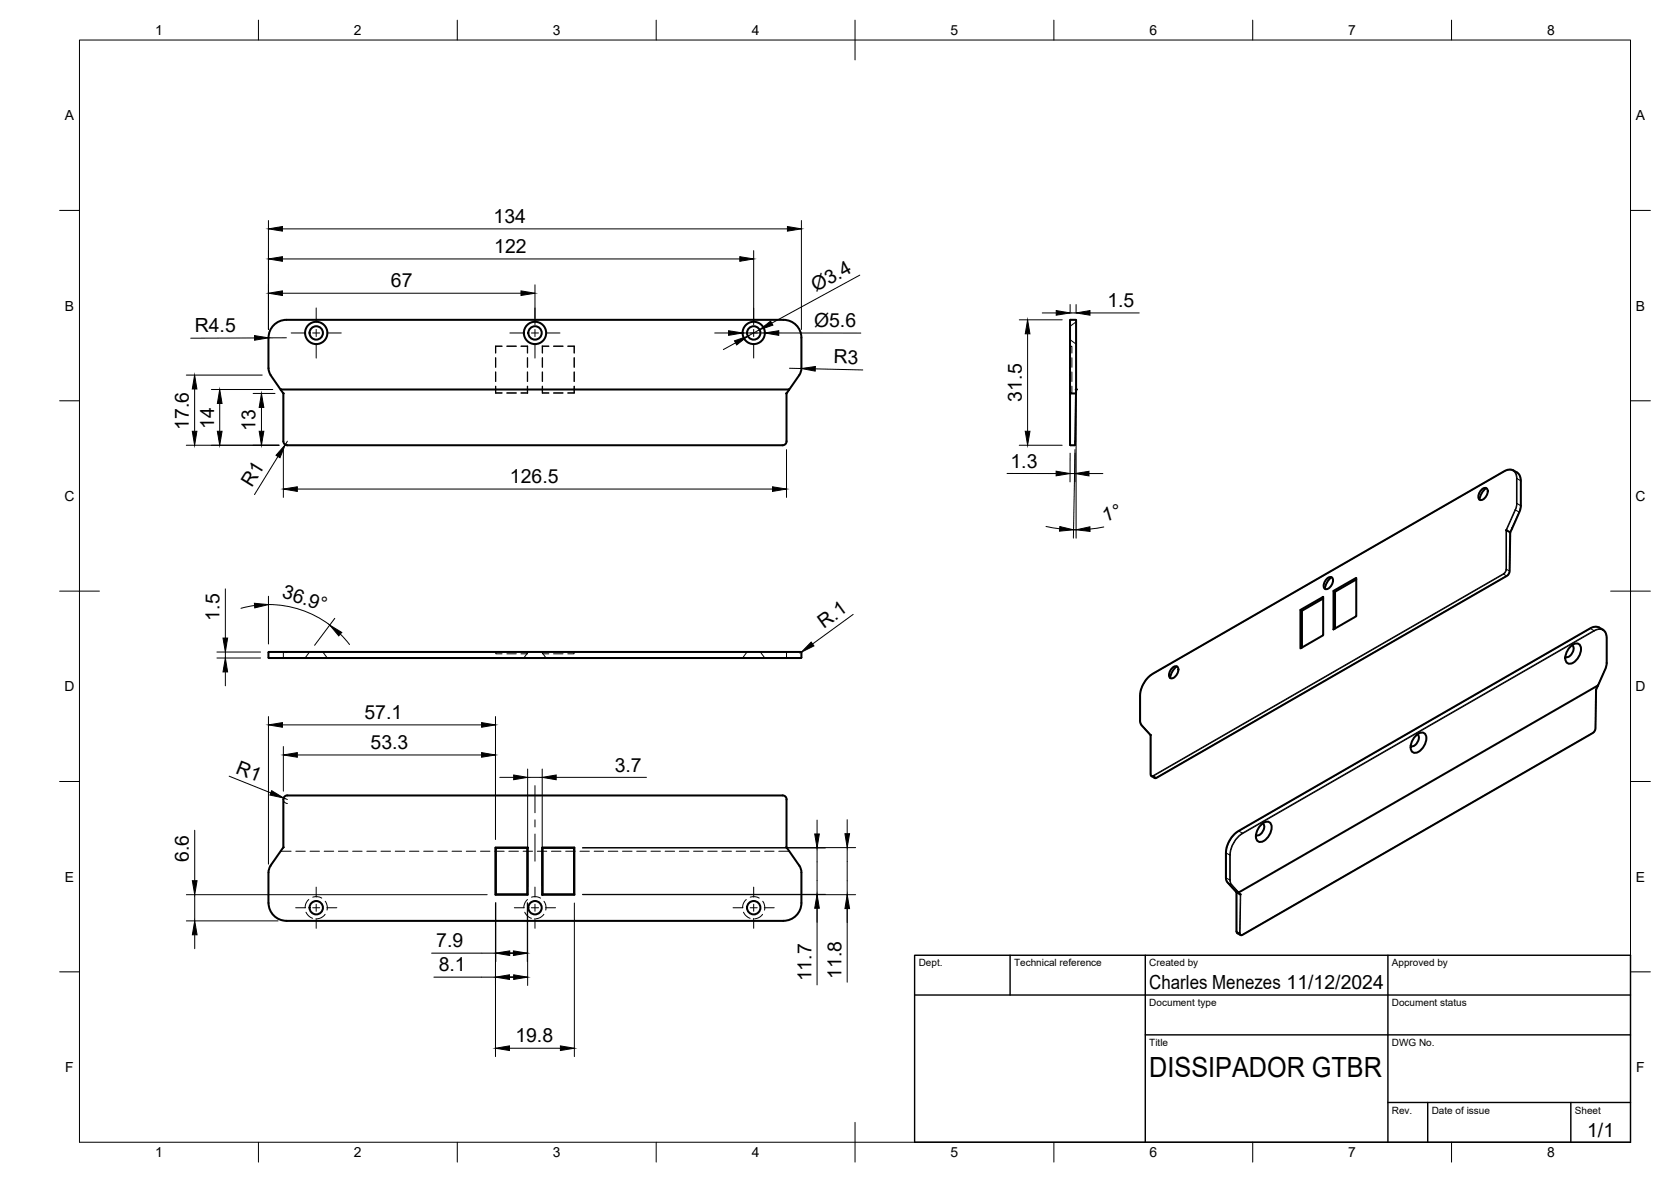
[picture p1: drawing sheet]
<svg xmlns="http://www.w3.org/2000/svg" width="420mm" height="297mm" viewBox="0 0 420 297" stroke-linecap="round" stroke-linejoin="round" font-family="sans-serif">
<!-- layer: Visible -->
<g fill="none" stroke="#000" stroke-width=".51">
<path d="M68 94.3l2.6 3.6M68.1 94.2l-.6-1.7v-7.6a4.5 4.5 0 0 1 4.5-4.5h125a4.5 4.5 0 0 1 4.5 4.5v7.6l-.1 .8-.4 .9M70.6 97.9l.6 1v12a1.01 1.01 0 0 0 1.1 1h124.5a1.01 1.01 0 0 0 1-1v-12M71.4 98.9h-.1M197.7 98.9h.1M198.3 97.9h-127.7M198.3 97.9h.1M201 94.3l-3.2 4.6M269.1 98.8l1.3 .1M269.1 80.4l1.5 .1v17.4l-.4 14-1.2-.1zM270.6 98.8l-.1 .1M270.6 97.9h-.1"/>
<path d="M372.5 123.1a.86 .86 0 0 1 1.5 0 2.2 2.2 0 0 1-1.8 2.6 1.45 1.45 0 0 1 0-2.3zM373.7 122.7l-1.1 1.2-.6 1.7M378.7 133.2l1 .6M379.7 133.8h.1M380.2 132.7v.1M327 153.3l5.7-3.3v9.6l-5.7 3.3zM327.4 153.5v9.2M332.7 150.4l-5.3 3.1-.4-.2M333.6 145.4a.86 .86 0 0 1 1.5 0 2.2 2.2 0 0 1-1.8 2.6 1.45 1.45 0 0 1 0-2.2zM334.8 145l-1.1 1.3-.6 1.6M335.3 148.5l5.7-3.3v9.7l-5.7 3.3zM335.3 148.5l.4 .2v9.3"/>
<path d="M341 145.6l-5.3 3.1M67.6 165.4h133.8M201.4 165.3v-1.5h-133.8v1.5M288.6 170.3l1.2-1 88.4-50.9a2.39 2.39 0 0 1 2.3-.2l.9 .5a2.33 2.33 0 0 1 1 2.1v6.7l-.2 .8-2.5 5.5-.1 9.7-.6 1.1-88.4 50.9-1-.4-.3-.6v-9.8l-2.2-2.4-.4-.9v-6.6a7 7 0 0 1 1.9-4.5zM294.7 167.9a.86 .86 0 0 1 1.5 0 2.2 2.2 0 0 1-1.8 2.6 1.45 1.45 0 0 1 0-2.3zM295.9 167.5l-1.1 1.3-.6 1.6M394.7 162.7a1.69 1.69 0 0 1 2.6-.6 3.6 3.6 0 0 1-2.7 4.7 1.69 1.69 0 0 1-.8-2.5zM395.3 162.1a1.81 1.81 0 0 1-.5 2.7 .95 .95 0 0 1-1.2 .3M401.3 173.3h.1M401.3 173.3l-.1 9.7-.2 .7-.5 .5-88.4 50.8-1-.5-.2-.5v-9.8M401.8 172.3h.1M401.8 172.3l-90.3 51.9"/>
<path d="M401.8 172.3l1.8-4.1 .4-1.2v-6.7a2.33 2.33 0 0 0-1-2.1l-.9-.5a2.39 2.39 0 0 0-2.3 .2l-88.4 50.9a7 7 0 0 0-3.1 5.5l.1 7 2.5 2.9M401.8 172.3l-.5 1M289.4 184.7h-.1M355.8 185.1a1.69 1.69 0 0 1 2.6-.6 3.6 3.6 0 0 1-2.7 4.7 1.69 1.69 0 0 1-.8-2.5zM356.4 184.5a1.81 1.81 0 0 1-.5 2.7 .95 .95 0 0 1-1.2 .2M68.1 217.5l-.5 1-.1 .7v7.7a4.5 4.5 0 0 0 4.5 4.5M71.2 212.9v-12a1.01 1.01 0 0 1 1.1-1h124.5a.97 .97 0 0 1 1 1v12M71.4 212.9l-3.4 4.6M124.6 213h8.1v11.8h-8.1zM124.6 213l8 .1M124.7 213.1l-.1 11.7M132.7 213v11.8"/>
<path d="M136.3 213h8.1v11.8h-8.1zM136.3 213v11.8M136.4 213.1h7.9M144.4 213l-.1 11.8M197.7 212.9l3.3 4.6 .4 1 .1 8.4a4.5 4.5 0 0 1-4.5 4.5M316.9 207.5a1.69 1.69 0 0 1 2.6-.6 3.6 3.6 0 0 1-2.7 4.7 1.69 1.69 0 0 1-.8-2.5zM317.5 206.9a1.81 1.81 0 0 1-.5 2.7 .95 .95 0 0 1-1.2 .2M72 231.4h125M124.7 224.8h7.9M136.4 224.8h8M310.9 224.2v.1M310.9 224.3l1.1 .4"/>
<path d="M311.5 224.2l-.1 .1M311.5 224.2h.1"/>
<circle cx="79.5" cy="83.7" r="1.68"/>
<circle cx="79.5" cy="83.7" r="2.8"/>
<circle cx="134.5" cy="83.7" r="1.68"/>
<circle cx="134.5" cy="83.7" r="2.8"/>
<circle cx="189.5" cy="83.7" r="1.68"/>
<circle cx="189.5" cy="83.7" r="2.8"/>
<circle cx="79.5" cy="228.1" r="1.68"/>
<circle cx="134.5" cy="228.1" r="1.68"/>
<circle cx="189.5" cy="228.1" r="1.68"/>
</g>
<!-- layer: Hidden -->
<g fill="none" stroke="#000" stroke-width=".25">
<path d="M71.4 98.9h-.2M124.6 97.1v1.7h1.6M124.6 87l.1 1.7M124.6 89.9v2.4M124.6 93.5v2.4M124.7 87h1.5M124.7 89.9v2.4M124.7 93.5v2.4M124.7 97.1v1.6M126.2 87h-1.6v1.7M126.2 98.7l-1.6 .1M127.4 87h2.4"/>
<path d="M127.4 98.8h2.4M127.4 98.7h2.4M131 87h1.7v1.7M131 98.7l1.7 .1M131 98.8h1.7M131 87h1.6M132.6 87v1.7M132.6 89.9v2.4M132.6 93.5v2.4M132.6 97.1v1.6M132.7 89.9v2.4M132.7 93.5v2.4"/>
<path d="M132.7 97.1v1.7M132.7 87h-.1M136.3 97.1v1.7h1.7M136.3 87h1.7M136.3 87v1.7M136.3 89.9v2.4M136.3 93.5v2.4M136.4 87v1.7M136.4 89.9v2.4M136.4 93.5v2.4M136.4 97.1v1.6M136.4 98.7l-.1 .1"/>
<path d="M136.4 98.7h1.6M139.2 87h2.4M139.2 98.8h2.4M139.2 98.7h2.4M142.8 87h1.6v1.7M142.8 98.7h1.5M144.3 97.1l.1 1.7M144.3 87v1.7M144.3 89.9v2.4M144.3 93.5v2.4M144.4 97.1v1.7h-1.6M144.4 87h-1.6"/>
<path d="M144.4 89.9v2.4M144.4 93.5v2.4M197.7 98.9h.1M269 87h.5v1.7M269 85.4l1.6 1.1M269.5 97.1v1.6l-.5 .1M269.5 89.9v2.4M269.5 93.5v2.4M270.6 80.9l-1.6 1.1M70.6 165.3l.1 .1M71.4 163.8v1.5M77.8 163.8l-1.1 1.6"/>
<path d="M81.2 163.8l1.1 1.6M124.6 163.8l.1 .5h1.5M127.4 164.3h2.4M132.7 163.8l-.1 .5h-1.6M132.8 163.8l-1.1 1.6M136.2 163.8l1.1 1.6M136.3 163.8l.1 .5h1.6M139.2 164.3h2.4M144.4 163.8l-.1 .5h-1.5M187.8 163.8l-1.1 1.6M191.2 163.8l1.1 1.6M197.7 163.8v1.5"/>
<path d="M198.4 165.3l-.1 .1M70.6 213.9h2.6M71.2 212.9h.2M74.4 213.9h2.4M78 213.9h2.3M81.5 213.9h2.4M85.1 213.9h2.4M88.7 213.9h2.3M92.2 213.9h2.4M95.8 213.9h2.4M99.4 213.9h2.4M103 213.9h2.3"/>
<path d="M106.5 213.9h2.4M110.1 213.9h2.4M113.7 213.9h2.4M117.2 213.9h2.4M120.8 213.9h2.4M124.4 213.9h2.4M128 213.9h2.3M131.5 213.9h2.4M135.1 213.9h2.4M138.7 213.9h2.4M142.2 213.9h2.4M145.8 213.9h2.4"/>
<path d="M149.4 213.9h2.4M153 213.9h2.3M156.5 213.9h2.4M160.1 213.9h2.4M163.7 213.9h2.4M167.2 213.9h2.4M170.8 213.9h2.4M174.4 213.9h2.4M178 213.9h2.3M181.5 213.9h2.4M185.1 213.9h2.4M188.7 213.9h2.4"/>
<path d="M192.3 213.9h2.3M197.8 212.9h-.1M198.4 213.9h-2.6M76.9 229.2l.8 1 .9 .6M77.6 226l-.7 1.2-.2 .9M78.6 225.5l1.3-.2 1 .4M81.7 229.8l-.9 .8-1 .3M81.8 226.5l.4 .9v1.3M132 229.2l.7 1 .9 .6M132.6 226l-.5 .7-.4 1.4M133.6 225.5l1.3-.2 1 .4M136.8 229.8l-1 .8-1 .3"/>
<path d="M136.8 226.5l.4 .9v1.3M186.9 229.2l.8 1 .9 .6M187.6 226l-.7 1.2-.2 .9M188.6 225.5l1.3-.2 1 .4M191.7 229.8l-.9 .8-1 .3M191.8 226.5l.4 .9v1.3"/>
</g>
<!-- layer: Visible -->
<circle cx="270.6" cy="97.9" r=".25" fill="#000"/>
<!-- layer: Visible Narrow -->
<g fill="none" stroke="#000" stroke-width=".25">
<path d="M378.2 118.4v.1M380.5 118.2a2.17 2.17 0 0 1 1 2.1M381.4 118.7a2.17 2.17 0 0 1 1 2.1M381.1 128.2l-.2-.1-2.2 5.1v9.9M381.1 128.2l.9 .5M381.1 128.2l-2.3 5.1v9.8M381.3 120.3v6.2M381.3 120.3a1.91 1.91 0 0 0-.9-2 1.91 1.91 0 0 0-2.2 .2l-88.4 50.9M381.3 126.5h.2M381.3 120.3h.2M381.3 126.5l-.3 1.6M381.4 126.5l1 .6"/>
<path d="M381.4 120.3v6.2M381.4 120.3l1 .5M381.5 126.5l-.4 1.7M382 128.7h.1M382 128.7l-2.3 5.1-.1 9.7-.8-.4M382.4 127.1l-.4 1.6M382.4 127.1h.1M382.4 120.8h.1M382.4 120.8v6.3M378 144.2l-88 50.7M378.7 143.1l-.6 1.2 .5-.5 .2-.7M378.7 143.1h.1"/>
<path d="M378.8 144.7l-.7-.4-88.1 50.7M378.8 144.7l-88 50.7M378.9 144.7h.1M379.6 143.5h.1M379.6 143.5l-.3 .7-.5 .5M399.8 157.9h.1M399.9 157.9l-88.4 50.9M399.9 157.9l.9 .6M400.8 158.5l-88.4 50.9-.9-.6M400.8 158.5v.1M400.9 158.6l-88.4 50.9a6.8 6.8 0 0 0-3.1 5.4M400.9 158.6a1.91 1.91 0 0 1 2.2-.2 1.91 1.91 0 0 1 .9 2"/>
<path d="M402.1 157.7a2.16 2.16 0 0 0-2.2 .2M403 158.2a2.16 2.16 0 0 0-2.2 .3M286.7 174.8v6.2M286.7 174.8h.1M289.8 169.4a6.8 6.8 0 0 0-3.1 5.4M289.8 169.3v.1M404 166.6l-.4 1.6-2.3 5.1-.1 9.8M404 160.3v6.3M286.7 181l.4 1.2M286.7 181v.1M287.1 182.2l2.2 2.5v9.8M287.1 182.2v.1"/>
<path d="M289.4 194.5h-.1M289.4 194.5l.1 .4h.5M290 194.9l.1 .1M290 195l.8 .4M290.1 195l-.5 .1M290.8 195.4h.1M290.8 195.4l-.5 .1M400.5 184.2l-88 50.7M400.5 184.2h.1M401.1 183.1l-.1 .6-.5 .5M401.2 183l-.1 .1M309.2 214.9l-.9-.6v6.3"/>
<path d="M309.2 214.9v6.2M309.2 214.9h.1M309.4 214.9v6.2M311.4 208.8h.1M311.5 208.8a7.1 7.1 0 0 0-3.2 5.5M312.5 209.5l-.1-.1a6.6 6.6 0 0 0-3.2 5.5M308.3 220.6l.4 1.2M308.3 220.6l.9 .5M308.7 221.8l.9 .5 2.2 2.5-.1 9.7-.8-.4M308.7 221.8l2.2 2.5v9.8M308.7 221.8h.1M309.2 221.1h.1"/>
<path d="M309.2 221.1l.2 1 .3 .2M309.3 221.1l.4 1.2M309.7 222.3l2.3 2.5-.2 9.7 .2 .4h.5M310.9 234v.1M310.9 234.1l.2 .4M311.7 234.5l.2 .5M311.7 234.5h.1M312.5 234.9h-.1"/>
</g>
<!-- layer: BORDER -->
<g fill="none" stroke="#000" stroke-width=".25">
<path d="M20 10.1h390v276.9h-390zM65 5.1v5M115 5.1v5M165 5.1v5M215 5.1v10M265 5.1v5M315 5.1v5M365 5.1v5M15 52.9h5M410 52.9h5M15 100.7h5M410 100.7h5"/>
<path d="M15 148.6h10M405 148.6h10M15 196.4h5M410 196.4h5M15 244.2h5M410 244.2h5M65 287v5M115 287v5M165 287v5M215 282.1v9.9M265 287v5M315 287v5"/>
<path d="M365 287v5"/>
</g>
<!-- layer: TITLEBLOCK -->
<path d="M230 240.1h180v46.9h-180zM230 250h180M254 240.1v9.9M288 240.1v46.9M349 240.1v46.9M288 260.1h122M349 277.1h61M359 277.1v9.9M395 277.1v9.9" fill="none" stroke="#000" stroke-width=".36"/>
<!-- layer: FD_Dimensions -->
<g fill="none" stroke="#000" stroke-width=".25">
<path d="M67.5 55.4v27.4M71 57.5h127M201.5 55.4v27.4M71 65.1h115M71 73.7h60M134.5 71.6v10M189.5 63v18.6M216.2 69.1l-22.1 12.1M262.1 78.6h3.5M269.1 76.5v1.9M269.1 78.6h1.5M270.6 76.5v1.9"/>
<path d="M274.1 78.6h12.3M46.8 94.3h19.1M48.9 97.8v10.6M53.1 97.9h15.5M63.6 98.9h5.6M64 84.9l-16 .1M72 84.9h-4.5M179.7 83.7h3.5M185 86.2l-3.1 1.6M186.7 83.7h5.6M191 82.9l-3 1.6M195.8 83.7h20.7"/>
<path d="M198.5 92.5l3 .1M205 92.7l11.9 .3M256.3 80.4h10.8M258.4 83.9v24.5M270.6 100v35.2M46.8 111.9h23.3M55.2 101.4v7M65.7 102.4v6M69.9 114.7l-5.9 9.6M71.2 113v12M71.7 111.7l.6 .2M72.3 110.9l-.6 .8"/>
<path d="M197.8 113v12M253.2 119h12.4M256.3 111.9h10.8M269 119h1.3M269.1 113.9l-.1 7.2M270.3 113l-.4 22.2M270.3 113.9v7.2M273.8 119h3.5M74.8 122.9h119.4M263 132.3l3.5 .6M270 133.1h.6M277.5 132.4l-3.4 .6"/>
<path d="M56.7 148v12.3M64 152.2l-3.4 .7M67.5 149.8v12M67.5 151.9a25.7 25.7 0 0 1 15.4 5.2M84.2 155.4l-5.1 6.8M85.6 159.3l2.3 2.7M214.5 154.4l-10.2 7.4M54.5 165.4h11M54.5 163.9h11M56.7 163.9v1.5M56.7 168.9v3.4M201.5 163.9h-.1"/>
<path d="M57.6 195.1l10.5 4.1M67.5 180.1v37.1M71 182.2h50.1M71.2 187.6v11.2M74.8 189.7h46.3M124.6 180.1v30.8M125.7 195.4h3.5M132.7 193.3v29.4M132.7 195.4h3.6M136.3 193.3v29.4M139.8 195.4h22.7M49 208.6v12.7"/>
<path d="M72.3 200.9l-1-.4a1.01 1.01 0 0 0 1 1.4M146.4 213.1h61.1M146.5 213h68.6M205.4 206.1v3.5M205.4 213.1v34.4M213 206v3.5M213 213v33.8M46.9 231.4h23M46.9 224.8h75.6M49 224.8v6.6M49 234.9v3.5M108.5 239.5h24.1"/>
<path d="M124.6 226.9v38.6M124.7 226.9v14.7M132.6 226.9v14.7M132.7 226.9v20.8M144.4 226.9v38.6M146.4 224.8h61.1M146.5 224.8h68.6M109.1 245.6h23.6M128.1 263.4h12.8"/>
</g>
<g fill="#000" stroke="#000" stroke-width=".25">
<path d="M67.5 57.5l3.5-.6v1.2zM198 56.9l3.5 .6-3.5 .6zM67.5 65.1l3.5-.6v1.2zM67.5 73.7l3.5-.6v1.2zM131 73.1l3.5 .6-3.5 .6zM186 64.5l3.5 .6-3.5 .6zM265.6 78l3.5 .6-3.5 .6zM270.6 78.6l3.5-.6v1.2zM48.9 94.3l.6 3.5h-1.2zM64 84.3l3.5 .6-3.5 .6zM183.2 83.1l3.5 .6-3.5 .6zM184.7 85.6l3.3-1.1-2.8 2.2z"/>
<path d="M191 82.9l2.8-2.2 .5 1zM192.3 83.7l3.5-.6v1.2zM201.5 92.6l3.5-.5v1.2zM258.4 80.4l.6 3.5h-1.2zM48.3 108.4h1.2l-.6 3.5zM55.2 97.9l.6 3.5h-1.1zM54.7 108.4h1.1l-.6 3.5zM65.2 108.4h1.1l-.6 3.5zM65.7 98.9l.6 3.5h-1.1zM71.7 111.7l-1.3 3.3-1-.6zM257.8 108.4h1.2l-.6 3.5zM265.6 118.4l3.4 .6-3.4 .6z"/>
<path d="M270.3 119l3.5-.6v1.2zM71.2 122.9l3.6-.6v1.2zM194.2 122.3l3.6 .6-3.6 .6zM266.5 132.3l3.4 .8-3.5 .4zM270.6 133.1l3.4-.7 .1 1.1zM64 151.6l3.5 .3-3.4 .9zM82.9 157.1l3 1.8-.7 .9zM56.7 165.4l.5 3.5h-1.1zM56.1 160.3h1.1l-.5 3.6zM204 161.4l.7 .9-3.2 1.6zM68.3 198.7l3 1.8-3.4-.7zM67.5 182.2l3.5-.6v1.2z"/>
<path d="M71.2 189.7l3.6-.6v1.2zM121.1 189.1l3.5 .6-3.5 .6zM121.1 181.6l3.5 .6-3.5 .6zM129.2 194.8l3.5 .6-3.5 .5zM136.3 195.4l3.5-.6v1.1zM204.9 209.6h1.1l-.6 3.5zM212.4 209.5h1.2l-.6 3.5zM49 231.4l.6 3.5h-1.2zM48.4 221.3h1.2l-.6 3.5zM124.7 239.5l3.5-.5v1.1zM129.1 239l3.5 .5-3.5 .6zM205.4 224.8l.6 3.4h-1.1z"/>
<path d="M213 224.8l.6 3.5h-1.2zM124.6 245.6l3.5-.6v1.1zM129.2 245l3.5 .6-3.5 .5zM124.6 263.4l3.5-.6v1.2zM140.9 262.8l3.5 .6-3.5 .6z"/>
</g>
<!-- layer: Smart Centers -->
<g fill="none" stroke="#000" stroke-width=".25">
<path d="M79.5 77.4v3.6M134.5 77.4v3.6M189.5 77.4v3.6M73.2 83.7h3.6M78.6 83.7h1.8M79.5 82.8v1.8M79.5 86.4v3.6M82.2 83.7h3.6M128.2 83.7h3.6M133.6 83.7h1.8M134.5 82.8v1.8M134.5 86.4v3.6"/>
<path d="M137.2 83.7h3.6M183.2 83.7h3.6M188.6 83.7h1.8M189.5 82.8v1.8M189.5 86.4v3.6M192.2 83.7h3.6M134.5 197.4v6.8M134.5 206v1.8M134.5 209.6v6.8M74.3 228.1h2.5M78.6 228.1h1.8M79.5 222.9v2.5"/>
<path d="M79.5 227.2v1.8M79.5 230.8v2.5M82.2 228.1h2.5M129.3 228.1h2.5M133.6 228.1h1.8M134.5 222.9v2.5M134.5 227.2v1.8M134.5 230.8v2.5M137.2 228.1h2.5M184.3 228.1h2.5M188.6 228.1h1.8M189.5 222.9v2.5"/>
<path d="M189.5 227.2v1.8M189.5 230.8v2.5M192.2 228.1h2.5"/>
</g>
<text font-size="7" x="289" y="270.6">DISSIPADOR GTBR</text>
<g font-size="4.9">
<text x="124.1" y="56.1">134</text>
<text x="124.3" y="63.7">122</text>
<text x="98.3" y="72.2">67</text>
<text x="205.1" y="73.4" transform="rotate(-29 205.1 73.4)">Ø3.4</text>
<text x="278.4" y="77.2">1.5</text>
<text x="49" y="83.5">R4.5</text>
<text x="204.7" y="82.2">Ø5.6</text>
<text x="209.5" y="91.3" transform="rotate(1 209.5 91.3)">R3</text>
<text x="256.9" y="100.9" transform="rotate(-90 256.9 100.9)">31.5</text>
<text x="47.5" y="108" transform="rotate(-90 47.5 108)">17.6</text>
<text x="53.8" y="107.7" transform="rotate(-90 53.8 107.7)">14</text>
<text x="64.3" y="108.3" transform="rotate(-90 64.3 108.3)">13</text>
<text x="254.1" y="117.5">1.3</text>
<text x="63.3" y="122.7" transform="rotate(-58 63.3 122.7)">R1</text>
<text x="128.2" y="121.4">126.5</text>
<text x="277.7" y="131.1" transform="rotate(-16 277.7 131.1)">1°</text>
<text x="55.2" y="156" transform="rotate(-90 55.2 156)">1.5</text>
<text x="70.7" y="150.1" transform="rotate(18 70.7 150.1)">36.9°</text>
<text x="207.1" y="158" transform="rotate(-36 207.1 158)">R.1</text>
<text x="91.6" y="180.7">57.1</text>
<text x="93.2" y="188.3">53.3</text>
<text x="59.1" y="194.1" transform="rotate(22 59.1 194.1)">R1</text>
<text x="154.6" y="193.9">3.7</text>
<text x="47.5" y="216.6" transform="rotate(-90 47.5 216.6)">6.6</text>
<text x="109.7" y="238.1">7.9</text>
<text x="110.3" y="244.1">8.1</text>
<text x="211.6" y="246" transform="rotate(-90 211.6 246)">11.8</text>
<text x="204" y="246.6" transform="rotate(-90 204 246.6)">11.7</text>
<text x="289" y="248.5">Charles Menezes 11/12/2024</text>
<text x="129.6" y="262">19.8</text>
<text x="399.1" y="285.7">1/1</text>
</g>
<g font-size="3.5">
<text x="39" y="8.8">1</text>
<text x="89" y="8.8">2</text>
<text x="139" y="8.8">3</text>
<text x="189" y="8.8">4</text>
<text x="239" y="8.8">5</text>
<text x="289" y="8.8">6</text>
<text x="339" y="8.8">7</text>
<text x="389" y="8.8">8</text>
<text x="16.3" y="30.2">A</text>
<text x="411.3" y="30.2">A</text>
<text x="16.3" y="78">B</text>
<text x="411.3" y="78">B</text>
<text x="16.2" y="125.9">C</text>
<text x="411.2" y="125.9">C</text>
<text x="16.2" y="173.7">D</text>
<text x="411.2" y="173.7">D</text>
<text x="16.3" y="221.6">E</text>
<text x="411.3" y="221.6">E</text>
<text x="16.4" y="269.4">F</text>
<text x="411.4" y="269.4">F</text>
<text x="39" y="290.8">1</text>
<text x="89" y="290.8">2</text>
<text x="139" y="290.8">3</text>
<text x="189" y="290.8">4</text>
<text x="239" y="290.8">5</text>
<text x="289" y="290.8">6</text>
<text x="339" y="290.8">7</text>
<text x="389" y="290.8">8</text>
</g>
<g font-size="2.5">
<text x="231" y="242.9">Dept.</text>
<text x="255" y="242.9">Technical reference</text>
<text x="289" y="242.9">Created by</text>
<text x="350" y="242.9">Approved by</text>
<text x="289" y="252.8">Document type</text>
<text x="350" y="252.8">Document status</text>
<text x="289" y="262.9">Title</text>
<text x="350" y="262.9">DWG No.</text>
<text x="350" y="279.9">Rev.</text>
<text x="360" y="279.9">Date of issue</text>
<text x="396" y="279.9">Sheet</text>
</g>
</svg>
